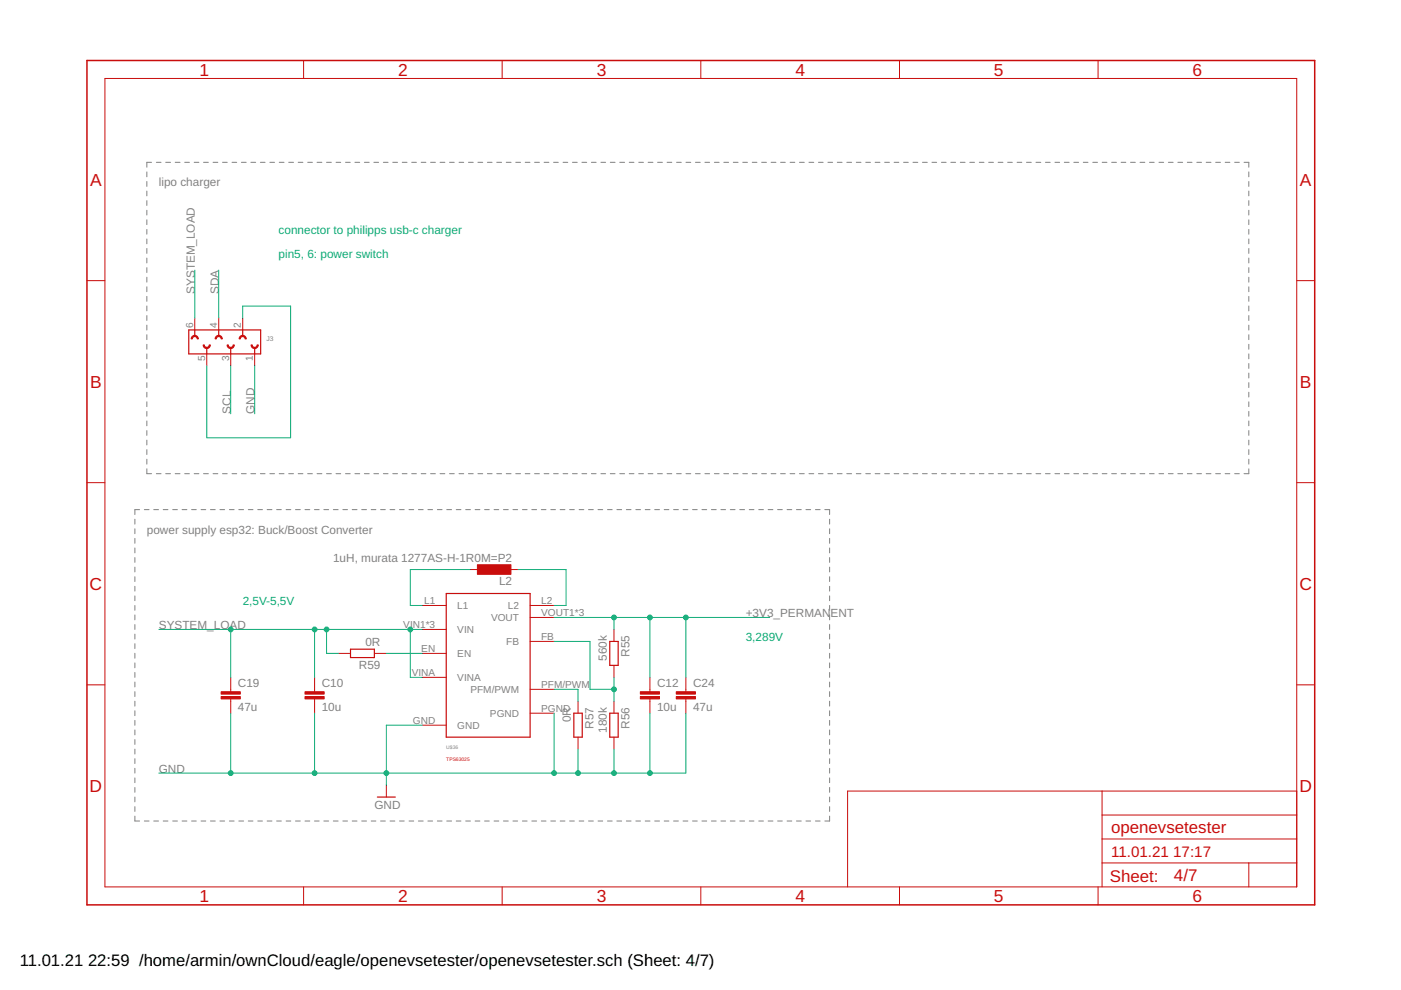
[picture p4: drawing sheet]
<svg xmlns="http://www.w3.org/2000/svg" width="297mm" height="210mm" viewBox="0 0 297 210" stroke-linecap="round" stroke-linejoin="round" font-family="sans-serif">
<g fill="none" stroke="#808080" stroke-width=".21">
<path d="M31.1 36.4v1.1M31.1 38.5v1M32.1 34.4h-1v1.1M33.1 34.4h1M35.1 34.4h1.1M37.1 34.4h1.1M39.2 34.4h1M41.2 34.4h1M43.2 34.4h1M45.2 34.4h1M47.2 34.4h1M49.2 34.4h1"/>
<path d="M51.2 34.4h1M53.2 34.4h1M55.2 34.4h1M57.2 34.4h1M59.2 34.4h1M61.2 34.4h1M63.2 34.4h1M65.2 34.4h1M67.2 34.4h1M69.2 34.4h1.1M71.2 34.4h1M73.3 34.4h1"/>
<path d="M75.2 34.4h1.1M77.3 34.4h1M79.3 34.4h1M81.3 34.4h1M83.3 34.4h1M85.3 34.4h1M87.3 34.4h1M89.3 34.4h1M91.3 34.4h1M93.3 34.4h1M95.3 34.4h1M97.3 34.4h1"/>
<path d="M99.3 34.4h1M101.3 34.4h1M103.3 34.4h1M105.3 34.4h1M107.3 34.4h1.1M109.3 34.4h1.1M111.4 34.4h1M113.3 34.4h1.1M115.4 34.4h1M117.4 34.4h1M119.4 34.4h1M121.4 34.4h1"/>
<path d="M123.4 34.4h1M125.4 34.4h1M127.4 34.4h1M129.4 34.4h1M131.4 34.4h1M133.4 34.4h1M135.4 34.4h1M137.4 34.4h1M139.4 34.4h1M141.4 34.4h1M143.4 34.4h1M145.4 34.4h1.1"/>
<path d="M147.4 34.4h1.1M149.5 34.4h1M151.5 34.4h1M153.5 34.4h1M155.5 34.4h1M157.5 34.4h1M159.5 34.4h1M161.5 34.4h1M163.5 34.4h1M165.5 34.4h1M167.5 34.4h1M169.5 34.4h1"/>
<path d="M171.5 34.4h1M173.5 34.4h1M175.5 34.4h1M177.5 34.4h1M179.5 34.4h1.1M181.5 34.4h1M183.6 34.4h1M185.5 34.4h1.1M187.6 34.4h1M189.6 34.4h1M191.6 34.4h1M193.6 34.4h1"/>
<path d="M195.6 34.4h1M197.6 34.4h1M199.6 34.4h1M201.6 34.4h1M203.6 34.4h1M205.6 34.4h1M207.6 34.4h1M209.6 34.4h1M211.6 34.4h1M213.6 34.4h1M215.6 34.4h1M217.6 34.4h1.1"/>
<path d="M219.6 34.4h1.1M221.7 34.4h1M223.7 34.4h1M225.7 34.4h1M227.7 34.4h1M229.7 34.4h1M231.7 34.4h1M233.7 34.4h1M235.7 34.4h1M237.7 34.4h1M239.7 34.4h1M241.7 34.4h1"/>
<path d="M243.7 34.4h1M245.7 34.4h1M247.7 34.4h1M249.7 34.4h1M251.7 34.4h1M253.7 34.4h1M255.7 34.4h1.1M257.7 34.4h1.1M259.8 34.4h1M261.8 34.4h1M263.8 34.4h1v1.1M264.8 36.4v1.1"/>
<path d="M264.8 38.5v1M31.1 40.5v1M31.1 42.5v1.1M31.1 44.6v1M31.1 46.6v1M31.1 48.6v1.1M31.1 50.7v1M31.1 52.7v1M31.1 54.7v1.1M31.1 56.7v1.1M31.1 58.8v1M264.8 40.5v1"/>
<path d="M264.8 42.5v1.1M264.8 44.6v1M264.8 46.6v1M264.8 48.6v1.1M264.8 50.7v1M264.8 52.7v1M264.8 54.7v1.1M264.8 56.7v1.1M264.8 58.8v1M31.1 60.8v1M31.1 62.8v1.1M31.1 64.9v1"/>
<path d="M31.1 66.9v1M31.1 68.9v1.1M31.1 71v1M31.1 73v1M31.1 75v1.1M31.1 77.1v1M31.1 79.1v1M264.8 60.8v1M264.8 62.8v1.1M264.8 64.9v1M264.8 66.9v1M264.8 68.9v1.1"/>
<path d="M264.8 71v1M264.8 73v1M264.8 75v1.1M264.8 77.1v1M264.8 79.1v1M31.1 81.1v1.1M31.1 83.2v1M31.1 85.2v1M31.1 87.2v1M31.1 89.3v1M31.1 91.3v1M31.1 93.3v1"/>
<path d="M31.1 95.3v1.1M31.1 97.4v1M31.1 99.4v1h1M264.8 99.4v1h-1M264.8 81.1v1.1M264.8 83.2v1M264.8 85.2v1M264.8 87.2v1M264.8 89.3v1M264.8 91.3v1M264.8 93.3v1M264.8 95.3v1.1"/>
<path d="M264.8 97.4v1M28.6 110.1v1M28.6 112.1v1.1M28.6 114.2v1M28.6 116.2v1M28.6 118.2v1M29.6 108.1h-1v1M30.6 108.1h1M32.6 108.1h1M33.1 100.4h1M34.6 108.1h1M35.1 100.4h1.1"/>
<path d="M36.6 108.1h1M37.1 100.4h1.1M38.6 108.1h1M39.2 100.4h1M40.6 108.1h1M41.2 100.4h1M42.6 108.1h1M43.2 100.4h1M44.6 108.1h1M45.2 100.4h1M46.6 108.1h1M47.2 100.4h1"/>
<path d="M48.6 108.1h1M49.2 100.4h1M50.6 108.1h1M51.2 100.4h1M52.6 108.1h1M53.2 100.4h1M54.7 108.1h.9M55.2 100.4h1M56.6 108.1h1.1M57.2 100.4h1M58.7 108.1h.9M59.2 100.4h1"/>
<path d="M60.7 108.1h1M61.2 100.4h1M62.7 108.1h1M63.2 100.4h1M64.7 108.1h1M65.2 100.4h1M66.7 108.1h1M67.2 100.4h1M68.7 108.1h1M69.2 100.4h1.1M70.7 108.1h1M71.2 100.4h1"/>
<path d="M72.7 108.1h1M73.3 100.4h1M74.7 108.1h1M75.2 100.4h1.1M76.7 108.1h1M77.3 100.4h1M78.7 108.1h1M79.3 100.4h1M80.7 108.1h1M81.3 100.4h1M82.7 108.1h1M83.3 100.4h1"/>
<path d="M84.7 108.1h1M85.3 100.4h1M86.7 108.1h1M87.3 100.4h1M88.7 108.1h1M89.3 100.4h1M90.7 108.1h1M91.3 100.4h1M92.7 108.1h1M93.3 100.4h1M94.7 108.1h1M95.3 100.4h1"/>
<path d="M96.7 108.1h1M97.3 100.4h1M98.7 108.1h1M99.3 100.4h1M100.7 108.1h1M101.3 100.4h1M102.7 108.1h1M103.3 100.4h1M104.8 108.1h.9M105.3 100.4h1M106.7 108.1h1.1M107.3 100.4h1.1"/>
<path d="M108.8 108.1h.9M109.3 100.4h1.1M110.8 108.1h1M111.4 100.4h1M112.8 108.1h1M113.3 100.4h1.1M114.8 108.1h1M115.4 100.4h1M116.8 108.1h1M117.4 100.4h1M118.8 108.1h1M119.4 100.4h1"/>
<path d="M120.8 108.1h1M121.4 100.4h1M122.8 108.1h1M123.4 100.4h1M124.8 108.1h1M125.4 100.4h1M126.8 108.1h1M127.4 100.4h1M128.8 108.1h1M129.4 100.4h1M130.8 108.1h1M131.4 100.4h1"/>
<path d="M132.8 108.1h1M133.4 100.4h1M134.8 108.1h1M135.4 100.4h1M136.8 108.1h1M137.4 100.4h1M138.8 108.1h1M139.4 100.4h1M140.8 108.1h1M141.4 100.4h1M142.8 108.1h1M143.4 100.4h1"/>
<path d="M144.8 108.1h1M145.4 100.4h1.1M146.8 108.1h1M147.4 100.4h1.1M148.8 108.1h1M149.5 100.4h1M150.8 108.1h1M151.5 100.4h1M152.8 108.1h1M153.5 100.4h1M154.8 108.1h1.1M155.5 100.4h1"/>
<path d="M156.8 108.1h1.1M157.5 100.4h1M158.9 108.1h1M159.5 100.4h1M160.9 108.1h1M161.5 100.4h1M162.9 108.1h1M163.5 100.4h1M164.9 108.1h1M165.5 100.4h1M166.9 108.1h1M167.5 100.4h1"/>
<path d="M168.9 108.1h1M169.5 100.4h1M170.9 108.1h1M171.5 100.4h1M172.9 108.1h1M173.5 100.4h1M174.9 108.1h1v1M175.5 100.4h1M175.9 110.1v1M175.9 112.1v1.1M175.9 114.2v1M175.9 116.2v1"/>
<path d="M175.9 118.2v1M177.5 100.4h1M179.5 100.4h1.1M181.5 100.4h1M183.6 100.4h1M185.5 100.4h1.1M187.6 100.4h1M189.6 100.4h1M191.6 100.4h1M193.6 100.4h1M195.6 100.4h1M197.6 100.4h1"/>
<path d="M199.6 100.4h1M201.6 100.4h1M203.6 100.4h1M205.6 100.4h1M207.6 100.4h1M209.6 100.4h1M211.6 100.4h1M213.6 100.4h1M215.6 100.4h1M217.6 100.4h1.1M219.6 100.4h1.1M221.7 100.4h1"/>
<path d="M223.7 100.4h1M225.7 100.4h1M227.7 100.4h1M229.7 100.4h1M231.7 100.4h1M233.7 100.4h1M235.7 100.4h1M237.7 100.4h1M239.7 100.4h1M241.7 100.4h1M243.7 100.4h1M245.7 100.4h1"/>
<path d="M247.7 100.4h1M249.7 100.4h1M251.7 100.4h1M253.7 100.4h1M255.7 100.4h1.1M257.7 100.4h1.1M259.8 100.4h1M261.8 100.4h1M28.6 120.2v1.1M28.6 122.3v1M28.6 124.3v1M28.6 126.3v1.1"/>
<path d="M28.6 128.4v1M28.6 130.4v1M28.6 132.4v1.1M28.6 134.5v1M28.6 136.5v1M28.6 138.5v1.1M175.9 120.2v1.1M175.9 122.3v1M175.9 124.3v1M175.9 126.3v1.1M175.9 128.4v1M175.9 130.4v1"/>
<path d="M175.9 132.4v1.1M175.9 134.5v1M175.9 136.5v1M175.9 138.5v1.1M28.6 140.5v1.1M28.6 142.6v1M28.6 144.6v1M28.6 146.6v1.1M28.6 148.7v1M28.6 150.7v1M28.6 152.7v1.1M28.6 154.8v1"/>
<path d="M28.6 156.8v1M28.6 158.8v1.1M175.9 140.5v1.1M175.9 142.6v1M175.9 144.6v1M175.9 146.6v1.1M175.9 148.7v1M175.9 150.7v1M175.9 152.7v1.1M175.9 154.8v1M175.9 156.8v1M175.9 158.8v1.1"/>
<path d="M28.6 160.9v1M28.6 162.9v1M28.6 164.9v1M28.6 167v1M28.6 169v1M28.6 171v1M28.6 173v1.1h1M30.6 174.1h1M32.6 174.1h1M34.6 174.1h1M36.6 174.1h1M38.6 174.1h1"/>
<path d="M40.6 174.1h1M42.6 174.1h1M44.6 174.1h1M46.6 174.1h1M48.6 174.1h1M50.6 174.1h1M52.6 174.1h1M54.7 174.1h.9M56.6 174.1h1.1M58.7 174.1h.9M60.7 174.1h1M62.7 174.1h1"/>
<path d="M64.7 174.1h1M66.7 174.1h1M68.7 174.1h1M70.7 174.1h1M72.7 174.1h1M74.7 174.1h1M76.7 174.1h1M78.7 174.1h1M80.7 174.1h1M82.7 174.1h1M84.7 174.1h1M86.7 174.1h1"/>
<path d="M88.7 174.1h1M90.7 174.1h1M92.7 174.1h1M94.7 174.1h1M96.7 174.1h1M98.7 174.1h1M100.7 174.1h1M102.7 174.1h1M104.8 174.1h.9M106.7 174.1h1.1M108.8 174.1h.9M110.8 174.1h1"/>
<path d="M112.8 174.1h1M114.8 174.1h1M116.8 174.1h1M118.8 174.1h1M120.8 174.1h1M122.8 174.1h1M124.8 174.1h1M126.8 174.1h1M128.8 174.1h1M130.8 174.1h1M132.8 174.1h1M134.8 174.1h1"/>
<path d="M136.8 174.1h1M138.8 174.1h1M140.8 174.1h1M142.8 174.1h1M144.8 174.1h1M146.8 174.1h1M148.8 174.1h1M150.8 174.1h1M152.8 174.1h1M154.8 174.1h1.1M156.8 174.1h1.1M158.9 174.1h1"/>
<path d="M160.9 174.1h1M162.9 174.1h1M164.9 174.1h1M166.9 174.1h1M168.9 174.1h1M170.9 174.1h1M172.9 174.1h1M175.9 160.9v1M175.9 162.9v1M175.9 164.9v1M175.9 167v1M175.9 169v1"/>
<path d="M175.9 171v1M175.9 173v1.1h-1"/>
</g>
<g fill="none" stroke="#c90d0c" stroke-width=".21">
<path d="M22.2 16.6h252.7v171.4h-252.7zM64.4 12.8v3.8M106.5 12.8v3.8M148.6 12.8v3.8M190.7 12.8v3.8M232.8 12.8v3.8M18.4 59.5h3.8M274.9 59.5h3.8M41.3 67.4v2.6M43.8 75v2.6M46.4 67.4v2.6M48.9 75v2.6"/>
<path d="M51.5 67.4v2.6M54 75v2.6M18.4 102.3h3.8M274.9 102.3h3.8M71.8 138.5h2.5M79.4 138.5h2.5M89.5 133.5h5.1M89.5 138.5h5.1M89.5 128.4h5.1M99.7 120.8h2.5M107.3 120.8h2.6M112.4 128.4h5.1"/>
<path d="M112.4 136h5.1M112.4 130.9h5.1M130.2 133.5v2.5M18.4 145.2h3.8M48.9 143.6v3.1M48.9 148.2v3M66.7 143.6v3.1M66.7 148.2v3M89.5 153.8h5.1M89.5 143.6h5.1M112.4 146.2h5.1M112.4 151.2h5.1"/>
<path d="M122.6 148.7v2.5M122.6 156.3v2.5M130.2 141.1v2.5M130.2 148.7v2.5M130.2 156.3v2.5M137.8 143.6v3.1M137.8 148.2v3M145.4 143.6v3.1M145.4 148.2v3M274.9 145.2h3.8M81.9 166.5v2.5M233.7 167.7v20.3"/>
<path d="M233.7 177.9h41.2M233.7 172.8h41.2M274.9 167.7h-95.2v20.3M64.4 188v3.9M106.5 188v3.9M148.6 188v3.9M190.7 188v3.9M232.8 188v3.9M233.7 183h41.2M264.8 183v5"/>
</g>
<path d="M18.4 12.8h260.3v179.1h-260.3z" fill="none" stroke="#c90d0c" stroke-width=".32"/>
<g fill="none" stroke="#c90d0c" stroke-width=".25">
<path d="M40 70h15.3v5h-15.3zM41.3 70v1.2M43.8 73.8v1.2M46.4 70v1.2M48.9 73.8v1.2M51.5 70v1.2M54 73.8v1.2M74.3 137.6h5.1v1.8h-5.1zM94.6 125.8h17.8v30.5h-17.8zM129.3 136h1.8v5.1h-1.8zM121.7 151.2h1.7v5.1h-1.7zM129.3 151.2h1.8v5.1h-1.8z"/>
<path d="M80 169h3.8"/>
</g>
<g fill="#c90d0c" stroke="#c90d0c" stroke-width=".21">
<path d="M64.7 147.7h4v.5h-4z"/>
<path d="M64.7 146.7h4v.5h-4z"/>
<path d="M135.8 147.7h4v.5h-4z"/>
<path d="M135.8 146.7h4v.5h-4z"/>
<path d="M101.2 119.7h7.1v2.1h-7.1z"/>
<path d="M46.9 147.7h4v.5h-4z"/>
<path d="M46.9 146.7h4v.5h-4z"/>
<path d="M143.4 147.7h4v.5h-4z"/>
<path d="M143.4 146.7h4v.5h-4z"/>
</g>
<g fill="#c90d0c" stroke="#c90d0c" stroke-width=".21">
<path d="M48.9 73.6l.4-.2 .1-.3h.3l-.1 .4-.3 .3-.4 .1z" fill-rule="evenodd"/>
<path d="M48.2 73.1h.2l.1 .3 .4 .2v.3l-.5-.2z" fill-rule="evenodd"/>
<path d="M45.8 71.3l.6-.2v.3l-.4 .2-.1 .3h-.3z" fill-rule="evenodd"/>
<path d="M46.4 71.1l.5 .2 .2 .6h-.2l-.2-.4-.3-.1z" fill-rule="evenodd"/>
<path d="M50.9 71.3l.6-.2v.3l-.5 .2-.1 .3h-.2z" fill-rule="evenodd"/>
<path d="M51.5 71.1l.5 .2 .2 .6h-.2l-.2-.4-.3-.1z" fill-rule="evenodd"/>
<path d="M54 73.6l.4-.2 .1-.3h.3l-.1 .4-.4 .3-.3 .1z" fill-rule="evenodd"/>
<path d="M53.2 73.1h.3l.1 .3 .4 .2v.3l-.6-.2z" fill-rule="evenodd"/>
<path d="M43.8 73.6l.4-.2 .1-.3h.3l-.1 .4-.3 .3-.4 .1z" fill-rule="evenodd"/>
<path d="M43.1 73.1h.2l.1 .3 .4 .2v.3l-.5-.2z" fill-rule="evenodd"/>
<path d="M40.7 71.3l.6-.2v.3l-.4 .2-.1 .3h-.3z" fill-rule="evenodd"/>
<path d="M41.3 71.1l.5 .2 .3 .6h-.3l-.2-.4-.3-.1z" fill-rule="evenodd"/>
</g>
<g fill="none" stroke="#0dab76" stroke-width=".21">
<path d="M41.3 57.3v10.1M46.4 57.3v10.1M48.9 77.6v10.1M51.5 67.4v-2.5h10.1v27.9h-17.8v-15.2M54 77.6v10.1M33.7 133.5h55.8M48.9 133.5v10.1M66.7 133.5v10.1M69.2 133.5v5h2.6M81.9 138.5h7.6M87 133.5v10.1h2.5M99.7 120.8h-12.7v7.6h2.5"/>
<path d="M109.9 120.8h10.1v7.6h-2.5M117.5 136h7.6v10.2h5.1M117.5 130.9h45.7M130.2 130.9v2.6M137.8 130.9v12.7M145.4 130.9v12.7M48.9 151.2v12.7M66.7 151.2v12.7M89.5 153.8h-7.6v12.7M117.5 151.2v12.7M117.5 146.2h5.1v2.5M122.6 158.8v5.1"/>
<path d="M130.2 143.6v5.1M130.2 158.8v5.1M137.8 151.2v12.7M145.4 151.2v12.7h-111.7"/>
</g>
<g fill="#0dab76" stroke="#0dab76" stroke-width=".21">
<circle cx="81.9" cy="163.9" r=".51"/>
<circle cx="117.5" cy="163.9" r=".51"/>
<circle cx="130.2" cy="163.9" r=".51"/>
<circle cx="66.7" cy="163.9" r=".51"/>
<circle cx="122.6" cy="163.9" r=".51"/>
<circle cx="48.9" cy="163.9" r=".51"/>
<circle cx="137.8" cy="163.9" r=".51"/>
<circle cx="66.7" cy="133.5" r=".51"/>
<circle cx="87" cy="133.5" r=".51"/>
<circle cx="48.9" cy="133.5" r=".51"/>
<circle cx="69.2" cy="133.5" r=".51"/>
<circle cx="130.2" cy="146.2" r=".51"/>
<circle cx="137.8" cy="130.9" r=".51"/>
<circle cx="130.2" cy="130.9" r=".51"/>
<circle cx="145.4" cy="130.9" r=".51"/>
</g>
<g font-size="3.7" fill="#c90d0c">
<text x="42.3" y="16">1</text>
<text x="84.4" y="16">2</text>
<text x="126.5" y="16">3</text>
<text x="168.6" y="16">4</text>
<text x="210.7" y="16">5</text>
<text x="252.9" y="16">6</text>
<text x="19.1" y="39.4">A</text>
<text x="275.6" y="39.4">A</text>
<text x="19.1" y="82.2">B</text>
<text x="275.6" y="82.2">B</text>
<text x="19" y="125.1">C</text>
<text x="275.5" y="125.1">C</text>
<text x="19" y="167.9">D</text>
<text x="275.5" y="167.9">D</text>
<text x="42.3" y="191.2">1</text>
<text x="84.4" y="191.2">2</text>
<text x="126.5" y="191.2">3</text>
<text x="168.6" y="191.2">4</text>
<text x="210.7" y="191.2">5</text>
<text x="252.9" y="191.2">6</text>
</g>
<g font-size="3.6" fill="#c90d0c">
<text x="235.6" y="176.6">openevsetester</text>
<text x="235.3" y="186.9">Sheet:</text>
<text x="248.9" y="186.8">4/7</text>
</g>
<g font-size="3.5">
<text x="4.2" y="204.7">11.01.21</text>
<text x="18.7" y="204.7">22:59 /home/armin/ownCloud/eagle/openevsetester/openevsetester.sch (Sheet: 4/7)</text>
</g>
<g font-size="3.2" fill="#c90d0c">
<text x="235.6" y="181.7">11.01.21</text>
<text x="248.7" y="181.7">17:17</text>
</g>
<g font-size="2.5" fill="#808080">
<text x="33.7" y="39.5">lipo charger</text>
<text x="41.3" y="62.3" transform="rotate(-90 41.3 62.3)">SYSTEM_LOAD</text>
<text x="46.4" y="62.3" transform="rotate(-90 46.4 62.3)">SDA</text>
<text x="48.9" y="87.7" transform="rotate(-90 48.9 87.7)">SCL</text>
<text x="54" y="87.7" transform="rotate(-90 54 87.7)">GND</text>
<text x="31.1" y="113.1">power supply esp32: Buck/Boost Converter</text>
<text x="70.6" y="119.2">1uH, murata 1277AS-H-1R0M=P2</text>
<text x="105.8" y="124">L2</text>
<text x="158.1" y="130.9">+3V3_PERMANENT</text>
<text x="33.7" y="133.4">SYSTEM_LOAD</text>
<text x="77.5" y="137">0R</text>
<text x="76.1" y="141.8">R59</text>
<text x="128.7" y="140.1" transform="rotate(-90 128.7 140.1)">560k</text>
<text x="133.5" y="139.3" transform="rotate(-90 133.5 139.3)">R55</text>
<text x="50.4" y="145.8">C19</text>
<text x="68.2" y="145.8">C10</text>
<text x="139.3" y="145.8">C12</text>
<text x="146.9" y="145.8">C24</text>
<text x="50.4" y="150.8">47u</text>
<text x="68.2" y="150.8">10u</text>
<text x="121" y="153.2" transform="rotate(-90 121 153.2)">0R</text>
<text x="125.8" y="154.5" transform="rotate(-90 125.8 154.5)">R57</text>
<text x="128.7" y="155.4" transform="rotate(-90 128.7 155.4)">180k</text>
<text x="133.5" y="154.5" transform="rotate(-90 133.5 154.5)">R56</text>
<text x="139.3" y="150.8">10u</text>
<text x="146.9" y="150.8">47u</text>
<text x="33.7" y="163.9">GND</text>
<text x="79.4" y="171.5">GND</text>
</g>
<g font-size="2.5" fill="#0dab76">
<text x="59.1" y="49.7">connector to philipps usb-c charger</text>
<text x="59.1" y="54.7">pin5, 6: power switch</text>
<text x="51.5" y="128.4">2,5V-5,5V</text>
<text x="158.1" y="136">3,289V</text>
</g>
<g font-size="2.1" fill="#808080">
<text x="40.9" y="69.6" transform="rotate(-90 40.9 69.6)">6</text>
<text x="46" y="69.6" transform="rotate(-90 46 69.6)">4</text>
<text x="51.1" y="69.6" transform="rotate(-90 51.1 69.6)">2</text>
<text x="43.5" y="76.6" transform="rotate(-90 43.5 76.6)">5</text>
<text x="48.6" y="76.6" transform="rotate(-90 48.6 76.6)">3</text>
<text x="53.6" y="76.6" transform="rotate(-90 53.6 76.6)">1</text>
<text x="89.9" y="128">L1</text>
<text x="97" y="129.1">L1</text>
<text x="104.1" y="131.7">VOUT</text>
<text x="107.7" y="129.1">L2</text>
<text x="114.7" y="128">L2</text>
<text x="114.7" y="130.6">VOUT1*3</text>
<text x="85.5" y="133.1">VIN1*3</text>
<text x="97" y="134.2">VIN</text>
<text x="107.3" y="136.8">FB</text>
<text x="114.7" y="135.6">FB</text>
<text x="87.3" y="143.3">VINA</text>
<text x="89.3" y="138.2">EN</text>
<text x="97" y="139.3">EN</text>
<text x="97" y="144.4">VINA</text>
<text x="99.7" y="146.9">PFM/PWM</text>
<text x="114.7" y="145.8">PFM/PWM</text>
<text x="87.5" y="153.4">GND</text>
<text x="97" y="154.5">GND</text>
<text x="103.9" y="152">PGND</text>
<text x="114.7" y="150.9">PGND</text>
</g>
<text font-size="1.4" fill="#808080" x="56.5" y="72.3">J3</text>
<text font-size="1.1" fill="#808080" x="94.6" y="158.8">U$36</text>
<text font-size="1.1" fill="#c90d0c" x="94.6" y="161.4">TPS63025</text>
</svg>
